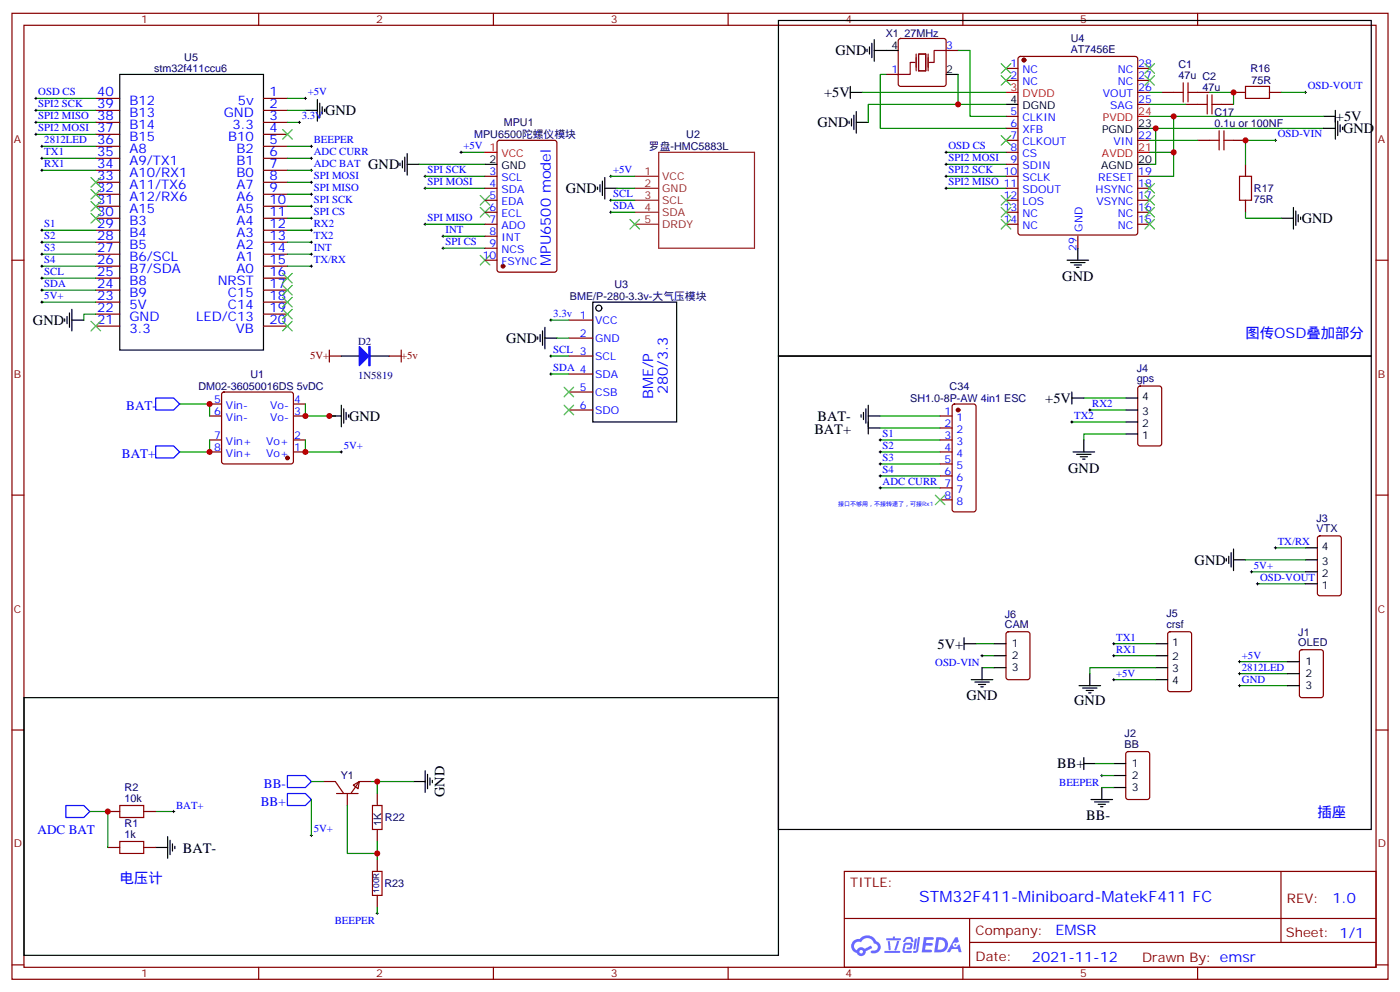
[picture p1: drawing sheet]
<svg xmlns="http://www.w3.org/2000/svg" width="412mm" height="292mm" viewBox="0 0 412 292" stroke-linecap="round" stroke-linejoin="round" font-family="sans-serif">
<g fill="none" stroke="#870000" stroke-width=".35">
<path d="M3.5 3.9h405.4v284.4h-405.4zM7.1 7.4h398.2v277.3h-398.2zM76.2 3.9v3.5M145.3 3.9v3.5M214.5 3.9v3.5M283.6 3.9v3.5M352.8 3.9v3.5M3.5 76.6h3.6M405.3 76.6h3.6M3.5 145.7h3.6M405.3 145.7h3.6M3.5 214.9h3.6"/>
<path d="M405.3 214.9h3.6M248.7 256.5h156.6v28.2h-156.6zM377.3 256.5v20.9M248.7 270.4h156.5M285.6 277.4h119.6M285.6 270.4v14.1M3.5 284h3.6M76.2 284.7v3.6M145.3 284.7v3.6M214.5 284.7v3.6M283.6 284.7v3.6M352.8 284.7v3.6"/>
<path d="M405.3 284h3.6"/>
</g>
<g fill="#5487ff">
<path d="M272.1 275.8h2.6l.3 .2-.1 .6h-2l-.1 1h1.6l.4 .4-.4 .4h-1.7l-.2 1.1 1.8 .1 .3 .3-.2 .4h-2.9z"/>
<path d="M281.4 275.9h.7l.4 1.3-.7 .3a.74 .74 0 0 0-1.1 .3 .74 .74 0 0 0 .5 1.1 .74 .74 0 0 0 .9-.7l.5-.3 .7 2.4h-.9l-.2-1h-1.9l-.5 1h-.9z"/>
<path d="M269.5 276.3h.6l-.4 2.9a.31 .31 0 0 1-.3 .3 .31 .31 0 0 1-.3-.3z"/>
<path d="M270.4 275.8h.6l-.5 4a.89 .89 0 0 1-.7 .7 .89 .89 0 0 1-.9-.3l1-.5z"/>
<path d="M266.8 276l.6-.2 1.2 .1 .5 1.3-.6 .1-.4-.9-1 .1a.95 .95 0 0 1-1 .8l-.1-.2z"/>
<path d="M266.4 277.7l1.8-.2a1.04 1.04 0 0 1 .6 1.1 1.04 1.04 0 0 1-.8 .9h-.7a.29 .29 0 0 1-.3-.4 .29 .29 0 0 1 .3-.2h.7l.2-.8h-1.4l-.4 1.8h1.9a.29 .29 0 0 1 .3 .3 .29 .29 0 0 1-.3 .3h-2l-.4-.3 .2-2.1z"/>
<path d="M260.5 279.9h4.4a.3 .3 0 0 1 .3 .3 .3 .3 0 0 1-.3 .3h-4.3z"/>
<path d="M264.3 277h.6l-.5 1.6a1.02 1.02 0 0 1-.7 1.2l-.2-.3z"/>
<path d="M261.5 277h.6l.3 2.4-.3 .3-.3-.2z"/>
<path d="M261.1 276.2h1.9l.2-.5h.5l-.1 .5h1.5a.29 .29 0 0 1 .3 .3 .29 .29 0 0 1-.3 .3h-3.9z"/>
<path d="M275.8 275.9l-.6 4.4h1.4a2.27 2.27 0 0 0 2.7-2.3 2.27 2.27 0 0 0-2.7-2.1zM276.6 276.6a1.5 1.5 0 0 1 1.8 1.6 1.5 1.5 0 0 1-1.9 1.3h-.3z"/>
<path d="M251.4 277a2.09 2.09 0 0 0 1 3.5 1.37 1.37 0 0 0 1.5 .9 1.37 1.37 0 0 0 1.1-1.4l2-1-.5-.7-1.8 1a1.4 1.4 0 0 0-2.3 .4 1.32 1.32 0 0 1-.6-1.9 1.32 1.32 0 0 1 1.9-.4 2.02 2.02 0 0 1 2-1.3 2.02 2.02 0 0 1 1.8 1.7 1.09 1.09 0 0 1 1.1 1.3 1.09 1.09 0 0 1-1.6 .7 .41 .41 0 0 0-.5 .3 .41 .41 0 0 0 .4 .5 1.89 1.89 0 0 0 2.4-1.2 1.89 1.89 0 0 0-1.2-2.4 2.98 2.98 0 0 0-5-.6l-1 .1zM253.2 280.1a.52 .52 0 0 1 1 0 .52 .52 0 0 1-1 0z"/>
<circle cx="281.4" cy="278.1" r=".28"/>
</g>
<g fill="none" stroke="#000" stroke-width=".35">
<path d="M229.3 6h174.6v98.8h-174.6zM255.4 14.5v.7M256.1 13.8v2.1M256.8 12.7v4.3M257.5 14.9h7.1M257.5 11.7v6.3M35.3 21.9h42.3v81.1h-42.3zM90 32.5h3.5M93.5 29.3v6.4M94.2 30.4v4.2M94.9 31.4v2.1M95.6 32.1v.7"/>
<path d="M250.1 35.7v.7M250.5 27.2h3.5M250.5 25.4v3.6M250.8 35v2.1M251.5 33.9v4.2M252.2 36h3.6M252.2 32.8v6.4M278.7 21.9h3.5M296.3 30.7h3.6M335.1 37.8h3.6M389.8 34.3h3.5M389.8 37.8h3.5"/>
<path d="M393.3 32.5v8.5M394.1 35.7v4.2M394.8 36.7v2.1M395.5 37.4v.7M117.8 48v.7M118.5 47.3v2.1M119.2 46.2v4.3M119.9 48.4h3.6M119.9 45.2v6.3M142.9 48.4h3.5M176 55.1v.7M176.7 54.4v2.1"/>
<path d="M177.4 53.3v4.2M178.2 55.4h3.5M178.2 52.2v6.4M335.1 48.4h3.6M314.3 76.6h6.4M315.4 77.3h4.2M316.4 78h2.2M317.1 78.7h.8M317.5 73.1v3.5M377.5 64.2h3.5M381 61.1v6.3M381.7 62.1v4.3"/>
<path d="M382.4 63.2v2.1M383.1 63.9v.7M19 93.9v.7M19.8 93.2v2.1M20.5 92.1v4.2M21.2 94.2h3.5M21.2 91.1v6.3M158.4 99.2v.7M159.1 98.5v2.1M159.8 97.4v4.2M160.5 99.5h3.5M160.5 96.3v6.4"/>
<path d="M174.6 88.9h24.7v35.3h-24.7zM100.5 119.3v6.3M100.5 104.8h5.3M109 104.8h5.7M229.3 104.8h174.6v139.4h-174.6zM255.8 119.3v8.4M315.7 117.2h3.6M315.7 115.4v3.5M331.6 117.2h3.5M97 122.4h3.5M101.2 120.3v4.3M102 121.4v2.1"/>
<path d="M102.7 122.1v.7M253.6 122.1v.7M254.4 121.4v2.1M255.1 120.3v4.3M255.8 122.4h3.5M255.8 126h3.5M316.1 133h6.3M317.1 133.7h4.3M318.2 134.4h2.1M318.9 135.1h.7M319.3 129.5v3.5M331.6 120.7h3.5"/>
<path d="M331.6 124.2h3.5M331.6 127.7h3.5M361.2 164.4v.7M361.9 163.7v2.1M362.7 162.7v4.2M363.4 164.8h3.5M363.4 161.6v6.4M384.5 161.3h3.6M384.5 164.8h3.6M384.5 168.3h3.6M384.5 171.8h3.6M284 189.5h3.5"/>
<path d="M284 187.7v3.5M289.3 196.5v3.6M292.8 196.5h3.5M292.8 189.5h3.5M292.8 193h3.5M321 198.3v3.5M340.4 196.5h3.6M340.4 189.5h3.6M340.4 193h3.6M379.2 194.8h3.6M379.2 198.3h3.6M7.1 205.4h222.2v75.8h-222.2z"/>
<path d="M286.1 200.1h6.4M287.2 200.8h4.2M288.2 201.5h2.1M288.9 202.2h.7M317.9 201.8h6.3M318.9 202.5h4.2M320 203.2h2.1M320.7 203.9h.7M340.4 200.1h3.6M379.2 201.8h3.6M121.7 230h3.5M125.2 226.9v6.3"/>
<path d="M125.9 227.9v4.3M126.6 229v2.1M127.4 229.7v.7M319.3 223v3.5M319.3 224.8h3.5M321.4 235.3h6.3M322.4 236h4.3M323.5 236.7h2.1M324.2 237.5h.7M324.6 231.8v3.5M328.1 224.8h3.5M328.1 231.8h3.5"/>
<path d="M328.1 228.3h3.5M45.9 249.4h3.5M49.4 246.3v6.3M50.1 247.3v4.3M50.8 248.4v2.1M51.5 249.1v.7"/>
<circle cx="176.4" cy="90.7" r=".88"/>
</g>
<g fill="none" stroke="#870000" stroke-width=".35">
<path d="M264.8 11.5l.5-.2h12.7l.5 .2 .2 .5v12.7l-.2 .5-.5 .2h-12.7l-.5-.2-.2-.5v-12.7zM278.7 14.9h3.5M300.1 16.8l.5-.2h33.8l.7 .4v51.5l-.2 .5-.5 .2h-33.8l-.5-.3-.2-.4v-51.2zM28.2 29h7.1M28.2 32.5h7.1M28.2 36h7.1M28.2 39.5h7.1M77.6 29h7.1M77.6 32.5h7.1M77.6 36h7.1M77.6 39.5h7.1M261.1 21.9h3.5"/>
<path d="M296.3 20.1h3.6M296.3 23.7h3.6M296.3 34.3h3.6M296.3 37.8h3.6M335.1 27.2h3.6M335.1 30.7h3.6M335.1 20.1h3.6M335.1 23.7h3.6M342.2 27.2h3.5M349.2 30.7h3.6M352.8 27.2h3.5M359.8 30.7h3.6"/>
<path d="M363.4 27.2h3.5M373.9 27.2h3.6M28.2 43.1h7.1M28.2 46.6h7.1M28.2 50.1h7.1M28.2 53.7h7.1M28.2 57.2h7.1M77.6 43.1h7.1M77.6 46.6h7.1M77.6 50.1h7.1M77.6 53.7h7.1M77.6 57.2h7.1"/>
<path d="M142.9 51.9h3.5M142.9 55.4h3.5M142.9 58.9h3.5M146.6 41.5l.5-.2h16.2l.7 .4v37.7l-.4 .7h-16.5l-.6-.4-.1-37.7zM296.3 41.3h3.6M296.3 44.8h3.6M296.3 48.4h3.6M296.3 51.9h3.6M296.3 55.4h3.6M296.3 58.9h3.6M335.1 41.3h3.6M335.1 51.9h3.6"/>
<path d="M335.1 55.4h3.6M335.1 58.9h3.6M352.8 41.3h3.5M363.4 41.3h3.5M366.9 48.4v3.5M366.9 58.9v3.6M28.2 60.7h7.1M28.2 64.2h7.1M28.2 67.8h7.1M28.2 71.3h7.1M28.2 74.8h7.1M28.2 78.4h7.1"/>
<path d="M77.6 60.7h7.1M77.6 64.2h7.1M77.6 67.8h7.1M77.6 71.3h7.1M77.6 74.8h7.1M77.6 78.4h7.1M142.9 62.5h3.5M142.9 66h3.5M142.9 69.5h3.5M142.9 73.1h3.5M142.9 76.6h3.5M296.3 62.5h3.6"/>
<path d="M296.3 66h3.6M317.5 69.5v3.6M335.1 62.5h3.6M335.1 66h3.6M28.2 81.9h7.1M28.2 85.4h7.1M28.2 88.9h7.1M28.2 92.5h7.1M28.2 96h7.1M77.6 81.9h7.1M77.6 85.4h7.1M77.6 88.9h7.1"/>
<path d="M77.6 92.5h7.1M77.6 96h7.1M167.6 94.2h7M167.6 99.5h7M61.7 118.9h3.6M65.5 115.6l.5-.2h19.7l.5 .2 .2 .5v19.8l-.2 .5-.5 .2h-19.7l-.5-.3-.2-.4v-19.8zM86.4 118.9h3.6M167.6 104.8h7M167.6 110.1h7M167.6 115.4h7M280.7 119.1l.5-.2h5.6l.5 .2 .2 .5v30.4l-.2 .5-.5 .2h-5.6l-.5-.3-.2-.4v-30.4zM335.4 113.8l.4-.2h5.7l.6 .5 .1 16.5-.5 .6-5.9 .1-.6-.5-.1-16.5z"/>
<path d="M61.7 133h3.6M61.7 129.5h3.6M61.7 122.4h3.6M86.4 133h3.6M86.4 129.5h3.6M86.4 122.4h3.6M167.6 120.7h7M276.9 133h3.6M276.9 129.5h3.6M276.9 122.4h3.6M276.9 126h3.6M276.9 136.6h3.6"/>
<path d="M276.9 140.1h3.6M276.9 143.6h3.6M276.9 147.1h3.6M388.3 157.9l.5-.2h5.6l.7 .5v16.5l-.5 .6-5.8 .1-.7-.5v-16.5zM296.6 186.2l.4-.3h5.7l.6 .5 .1 13-.5 .6-5.9 .1-.6-.5-.1-12.9zM344.2 186.2l.5-.3h5.6l.7 .5v16.5l-.4 .6-5.9 .1-.7-.5v-16.4zM383 191.4l.5-.2h5.6l.7 .5v12.9l-.4 .7-5.9 .1-.7-.5v-13zM31.7 238.9h3.6M42.3 238.9h3.6M95.2 230h3.6l2.4 3.6M99.1 233.6h6.4M102.3 233.6v3.5"/>
<path d="M104.1 231.1l1.7-1.1-.3 2.2zM109.4 230h-3.6l-2.4 3.6M111.1 233.6v3.5M331.8 221.4l.5-.2h5.7l.6 .5 .1 12.9-.5 .7h-5.9l-.6-.4-.1-13zM31.7 249.4h3.6M42.3 249.4h3.6M111.1 244.2v3.5M111.1 253v3.5M111.1 263.6v3.5"/>
</g>
<g fill="none" stroke="#a10000" stroke-width=".35">
<path d="M345.7 27.2h2.8M348.5 24.4v5.6M350 27.2h2.8M350 24.4v5.6M352.8 30.7h2.8M355.6 27.9v5.6M357 30.7h2.8M357 27.9v5.6M359.1 38.5v5.6M360.5 38.5v5.6M366.9 25.4h7v3.6h-7zM356.3 41.3h2.8"/>
<path d="M360.5 41.3h2.9M365.1 51.9h3.6v7h-3.6zM35.3 237.1h7v3.5h-7zM109.7 237.1h2.8v7.1h-2.8zM35.3 247.7h7v3.5h-7zM109.7 256.5h2.8v7.1h-2.8z"/>
</g>
<path d="M269.5 18.4h-1.4v3.5h-3.5M269.9 15.9v4.9M270.6 15.9h2.1v4.9h-2.1zM273.4 15.9v4.9M278.7 14.9h-3.5v3.5h-1.4" fill="none" stroke="#870012" stroke-width=".35"/>
<g fill="#870000" stroke="#870000" stroke-width=".35">
<circle cx="301.6" cy="17.7" r=".53"/>
<circle cx="84.7" cy="134.8" r=".53"/>
<circle cx="148.2" cy="78.4" r=".53"/>
<circle cx="282.2" cy="120.7" r=".53"/>
</g>
<path d="M296.3 27.2h3.6M335.1 34.3h3.6M142.9 44.8h3.5M335.1 44.8h3.6" fill="none" stroke="#f00" stroke-width=".35"/>
<g fill="none" stroke="#008700" stroke-width=".35">
<path d="M282.2 14.9h3.6v19.4h10.5M10.6 32.5h17.6M10.6 36h17.6M10.6 29h17.6M10.6 39.5h17.6M84.7 32.5h5.3M84.7 36h3.5M84.7 29h5.3M254 27.2h42.3M261.1 21.9h-1.8v15.9h37M282.2 21.9v8.8M296.3 30.7h-40.5v5.3"/>
<path d="M338.7 37.8h1.7v10.6h-1.7M338.7 27.2h3.5M338.7 30.7h10.5M338.7 34.3h51.1M340.4 37.8h49.4M345.7 34.3v10.5h-7M356.3 27.2h7.1v3.5M377.5 27.2h7M12.3 46.6h15.9M12.3 43.1h15.9M12.3 50.1h15.9M84.7 57.2h7"/>
<path d="M84.7 53.7h7M84.7 46.6h7M84.7 43.1h7M84.7 50.1h7M123.5 48.4h19.4M125.2 51.9h17.7M125.2 55.4h17.7M135.8 44.8h7.1M179.9 51.9h7.1M179.9 58.9h7.1M181.7 55.4h5.3M278.7 44.8h17.6"/>
<path d="M278.7 48.4h17.6M278.7 51.9h17.6M278.7 55.4h17.6M338.7 41.3h14.1M345.7 44.8v7.1h-7M375.7 41.3h-8.8v7.1M12.3 74.8h15.9M12.3 71.3h15.9M12.3 67.8h15.9M12.3 78.4h15.9M84.7 74.8h7M84.7 64.2h7"/>
<path d="M84.7 60.7h7M84.7 71.3h7M84.7 67.8h7M84.7 78.4h7M125.2 66h17.7M130.5 73.1h12.4M130.5 69.5h12.4M179.9 62.5h7.1M366.9 62.5v1.7h10.6M12.3 88.9h15.9M12.3 85.4h15.9M12.3 81.9h15.9"/>
<path d="M28.2 92.5h-3.5v1.7M162.3 94.2h5.3M164 99.5h3.6M52.9 118.9h8.8v3.5M90 118.9v3.5h8.8M162.3 104.8h5.3M162.3 110.1h5.3M319.3 117.2h12.3M61.7 129.5v3.5h-8.8M90 129.5v3.5h10.5M259.3 122.4h17.6M259.3 126h17.6"/>
<path d="M259.3 133h17.6M259.3 129.5h17.6M259.3 136.6h17.6M315.7 124.2h15.9M321 120.7h10.6M331.6 127.7h-12.3v1.8M259.3 140.1h17.6M259.3 143.6h17.6M366.9 164.8h17.6M368.7 168.3h15.8M370.4 171.8h14.1M375.7 161.3h8.8"/>
<path d="M287.5 189.5h5.3M289.3 196.5h3.5M289.3 193h3.5M328.1 193h12.3M328.1 189.5h12.3M340.4 196.5h-19.4v1.8M365.1 198.3h14.1M365.1 194.8h14.1M328.1 200.1h12.3M365.1 201.8h14.1M26.5 238.9h5.2v10.5M45.9 238.9h5.3"/>
<path d="M91.7 230h3.5M91.7 235.3v10.6M102.3 237.1v14.1h8.8M109.4 230h12.3M111.1 230v3.6M322.8 224.8h5.3M324.6 228.3h3.5M324.6 231.8h3.5M111.1 247.7v5.3M111.1 267.1v1.8"/>
</g>
<g fill="none" stroke="#000" stroke-width=".29">
<path d="M10.2 36h.7M10.2 29h.7M10.2 39.5h.7M10.2 32.5h.7M10.6 28.6v.7M10.6 32.1v.7M10.6 35.7v.7M10.6 39.2v.7M87.8 36h.7M88.2 35.7v.7M89.6 29h.7M90 28.6v.7"/>
<path d="M384.2 27.2h.7M384.5 26.8v.8M12 46.6h.7M12 50.1h.7M12 43.1h.7M12.3 42.7v.7M12.3 46.2v.8M12.3 49.8v.7M91.4 57.2h.7M91.4 53.7h.7M91.4 46.6h.7M91.4 50.1h.7"/>
<path d="M91.4 43.1h.7M91.7 42.7v.7M91.7 46.2v.8M91.7 49.8v.7M91.7 53.3v.7M91.7 56.8v.7M124.9 51.9h.7M124.9 55.4h.7M125.2 51.5v.7M125.2 55.1v.7M135.5 44.8h.7M135.8 44.5v.7"/>
<path d="M179.6 51.9h.7M179.6 58.9h.7M179.9 51.5v.7M179.9 58.6v.7M278.3 48.4h.7M278.3 51.9h.7M278.3 55.4h.7M278.3 44.8h.7M278.7 44.5v.7M278.7 48v.7M278.7 51.5v.7M278.7 55.1v.7"/>
<path d="M375.4 41.3h.7M375.7 41v.7M12 74.8h.7M12 71.3h.7M12 67.8h.7M12 78.4h.7M12.3 67.4v.7M12.3 70.9v.7M12.3 74.5v.7M12.3 78v.7M91.4 74.8h.7M91.4 64.2h.7"/>
<path d="M91.4 60.7h.7M91.4 71.3h.7M91.4 67.8h.7M91.4 78.4h.7M91.7 60.4v.7M91.7 63.9v.7M91.7 67.4v.7M91.7 70.9v.7M91.7 74.5v.7M91.7 78v.7M124.9 66h.7M125.2 65.7v.7"/>
<path d="M130.2 69.5h.7M130.2 73.1h.7M130.5 69.2v.7M130.5 72.7v.7M179.6 62.5h.7M179.9 62.1v.7M12 85.4h.7M12 81.9h.7M12 88.9h.7M12.3 81.5v.7M12.3 85.1v.7M12.3 88.6v.7"/>
<path d="M161.9 94.2h.7M162.3 93.9v.7M161.9 104.8h.7M161.9 110.1h.7M162.3 104.5v.7M162.3 109.7v.8M100.2 133h.7M100.5 132.7v.7M258.9 133h.7M258.9 136.6h.7M258.9 129.5h.7M259.3 129.2v.7"/>
<path d="M259.3 132.7v.7M259.3 136.2v.7M259.3 139.7v.7M315.4 124.2h.7M315.7 123.9v.7M320.7 120.7h.7M321 120.3v.7M258.9 140.1h.7M258.9 143.6h.7M259.3 143.3v.7M368.3 168.3h.7M368.7 168v.7"/>
<path d="M370.1 171.8h.7M370.4 171.5v.7M375.4 161.3h.7M375.7 160.9v.7M288.9 193h.7M289.3 192.7v.7M327.7 193h.7M327.7 189.5h.7M328.1 189.1v.7M328.1 192.7v.7M328.1 199.7v.7M364.8 198.3h.7"/>
<path d="M364.8 194.8h.7M365.1 194.4v.7M365.1 197.9v.7M327.7 200.1h.7M364.8 201.8h.7M365.1 201.5v.7M50.8 238.9h.7M51.2 238.5v.7M324.2 228.3h.7M324.6 227.9v.7M91.4 245.9h.7M91.7 245.6v.7"/>
<path d="M110.8 268.9h.7M111.1 268.5v.7"/>
</g>
<g fill="none" stroke="#3c3" stroke-width=".35">
<path d="M294.9 18.7l2.8 2.9M297.7 18.7l-2.8 2.9M337.3 18.7l2.8 2.9M340.1 18.7l-2.8 2.9M83.3 38.1l2.8 2.9M86.1 38.1l-2.8 2.9M294.9 39.9l2.8 2.8M294.9 22.3l2.8 2.8M297.7 39.9l-2.8 2.8M297.7 22.3l-2.8 2.8M337.3 22.3l2.8 2.8M340.1 22.3l-2.8 2.8"/>
<path d="M26.8 59.3l2.8 2.8M26.8 55.8l2.8 2.8M26.8 52.2l2.8 2.9M29.6 59.3l-2.8 2.8M29.6 55.8l-2.8 2.8M29.6 52.2l-2.8 2.9M141.5 57.5l2.8 2.9M144.3 57.5l-2.8 2.9M294.9 57.5l2.8 2.9M297.7 57.5l-2.8 2.9M337.3 57.5l2.8 2.9M337.3 54l2.8 2.8"/>
<path d="M340.1 57.5l-2.8 2.9M340.1 54l-2.8 2.8M26.8 62.8l2.8 2.9M29.6 62.8l-2.8 2.9M141.5 61.1l2.8 2.8M141.5 75.2l2.8 2.8M144.3 61.1l-2.8 2.8M144.3 75.2l-2.8 2.8M185.6 64.6l2.8 2.8M188.4 64.6l-2.8 2.8M294.9 61.1l2.8 2.8M294.9 64.6l2.8 2.8"/>
<path d="M297.7 61.1l-2.8 2.8M297.7 64.6l-2.8 2.8M337.3 64.6l2.8 2.8M337.3 61.1l2.8 2.8M340.1 64.6l-2.8 2.8M340.1 61.1l-2.8 2.8M26.8 94.6l2.8 2.8M29.6 94.6l-2.8 2.8M83.3 80.5l2.8 2.8M83.3 84l2.8 2.8M83.3 91.1l2.8 2.8M83.3 87.5l2.8 2.8"/>
<path d="M83.3 94.6l2.8 2.8M86.1 80.5l-2.8 2.8M86.1 84l-2.8 2.8M86.1 91.1l-2.8 2.8M86.1 87.5l-2.8 2.8M86.1 94.6l-2.8 2.8M166.2 114l2.8 2.8M166.2 119.3l2.8 2.8M169 114l-2.8 2.8M169 119.3l-2.8 2.8M275.5 145.7l2.8 2.9M278.3 145.7l-2.8 2.9"/>
</g>
<path d="M97 104.8h3.5M97 103v3.6M114.7 104.8h3.5M118.2 103v3.6" fill="none" stroke="#800000" stroke-width=".35"/>
<g fill="#00f" stroke="#00f" stroke-width=".35">
<path d="M105.8 102l2.9 2.8-2.9 2.8z"/>
<path d="M108.7 102h.3v5.6h-.3z"/>
</g>
<path d="M187 51.9h7M187 55.4h7M187 58.9h7M194 44.8h28.2v28.3h-28.2zM187 62.5h7M187 66h7" fill="none" stroke="#8c2424" stroke-width=".35"/>
<path d="M45.9 117.2h5.3l1.7 1.7-1.7 1.8h-5.3zM45.9 131.3h5.3l1.7 1.7-1.7 1.8h-5.3zM19.4 237.1h5.3l1.8 1.8-1.8 1.7h-5.3zM84.7 233.6h5.3l1.7 1.7-1.7 1.8h-5.3zM84.7 228.3h5.3l1.7 1.7-1.7 1.8h-5.3z" fill="none" stroke="#00f" stroke-width=".35"/>
<g fill="#c00">
<circle cx="366.9" cy="41.3" r=".88"/>
<circle cx="363.4" cy="27.2" r=".88"/>
<circle cx="345.7" cy="44.8" r=".88"/>
<circle cx="282.2" cy="30.7" r=".88"/>
<circle cx="345.7" cy="34.3" r=".88"/>
<circle cx="340.4" cy="37.8" r=".88"/>
<circle cx="61.7" cy="133" r=".88"/>
<circle cx="61.7" cy="118.9" r=".88"/>
<circle cx="97" cy="122.4" r=".88"/>
<circle cx="90" cy="122.4" r=".88"/>
<circle cx="90" cy="133" r=".88"/>
<circle cx="111.1" cy="251.2" r=".88"/>
<circle cx="111.1" cy="230" r=".88"/>
<circle cx="31.8" cy="238.9" r=".88"/>
</g>
<text font-size="4.6" fill="#00f" x="270.8" y="265.5">STM32F411-Miniboard-MatekF411 FC</text>
<g font-size="4.2">
<text x="246.1" y="16.3">GND</text>
<text x="242.7" y="28.6">+5V</text>
<text x="95.8" y="33.9">GND</text>
<text x="393.5" y="35.7">+5V</text>
<text x="240.8" y="37.5">GND</text>
<text x="395.6" y="39.2">GND</text>
<text x="108.5" y="49.8">GND</text>
<text x="166.7" y="56.8">GND</text>
<text x="383.5" y="65.7">GND</text>
<text x="312.9" y="82.7">GND</text>
<text x="9.7" y="95.6">GND</text>
<text x="149.1" y="100.9">GND</text>
<text x="307.9" y="118.6">+5V</text>
<text x="102.8" y="123.9">GND</text>
<text x="240.8" y="124">BAT-</text>
<text x="239.9" y="127.7">BAT+</text>
<text x="314.7" y="139.1">GND</text>
<text x="351.9" y="166.2">GND</text>
<text x="276.2" y="190.9">5V+</text>
<text x="284.7" y="206.1">GND</text>
<text x="316.4" y="207.5">GND</text>
<text x="311.4" y="226.2">BB+</text>
<text x="130.9" y="234.7" transform="rotate(-90 130.9 234.7)">GND</text>
<text x="320" y="241.4">BB-</text>
<text x="53.8" y="251">BAT-</text>
</g>
<g font-size="4.2" fill="#00f">
<text x="162.3" y="78.4" transform="rotate(-90 162.3 78.4)">MPU6500 model</text>
<text x="366.9" y="99.5">图传OSD叠加部分</text>
<text x="192.4" y="117.5" transform="rotate(-90 192.4 117.5)">BME/P</text>
<text x="196.7" y="116" transform="rotate(-90 196.7 116)">280/3.3</text>
<text x="388.1" y="240.6">插座</text>
<text x="35.3" y="260">电压计</text>
<text x="392.5" y="265.8">1.0</text>
<text x="310.9" y="275.3">EMSR</text>
<text x="304" y="283.1">2021-11-12</text>
</g>
<g font-size="3.9" fill="#00f">
<text x="28.6" y="28.3">40</text>
<text x="79.4" y="28.3">1</text>
<text x="28.6" y="35.3">38</text>
<text x="28.6" y="31.8">39</text>
<text x="38.1" y="34.4">B13</text>
<text x="38.1" y="30.9">B12</text>
<text x="65.9" y="34.4">GND</text>
<text x="70" y="30.9">5v</text>
<text x="79.4" y="31.8">2</text>
<text x="79.4" y="35.3">3</text>
<text x="28.6" y="38.8">37</text>
<text x="38.1" y="41.5">B15</text>
<text x="38.1" y="38">B14</text>
<text x="67.2" y="41.5">B10</text>
<text x="68.5" y="38">3.3</text>
<text x="79.4" y="38.8">4</text>
<text x="28.6" y="45.9">35</text>
<text x="28.6" y="42.4">36</text>
<text x="38.1" y="45">A8</text>
<text x="69.7" y="45">B2</text>
<text x="79.4" y="42.4">5</text>
<text x="79.4" y="45.9">6</text>
<text x="28.6" y="53">33</text>
<text x="28.6" y="49.4">34</text>
<text x="38.1" y="52.1">A10/RX1</text>
<text x="38.1" y="48.5">A9/TX1</text>
<text x="69.7" y="48.5">B1</text>
<text x="69.7" y="52.1">B0</text>
<text x="79.4" y="49.4">7</text>
<text x="79.4" y="53">8</text>
<text x="28.6" y="56.5">32</text>
<text x="38.1" y="59.1">A12/RX6</text>
<text x="38.1" y="55.6">A11/TX6</text>
<text x="69.7" y="55.6">A7</text>
<text x="69.7" y="59.1">A6</text>
<text x="79.4" y="56.5">9</text>
<text x="28.6" y="63.5">30</text>
<text x="28.6" y="60">31</text>
<text x="38.1" y="62.7">A15</text>
<text x="69.7" y="62.7">A5</text>
<text x="79.4" y="60">10</text>
<text x="79.4" y="63.5">11</text>
<text x="28.6" y="70.6">28</text>
<text x="28.6" y="67.1">29</text>
<text x="38.1" y="69.7">B4</text>
<text x="38.1" y="66.2">B3</text>
<text x="69.7" y="66.2">A4</text>
<text x="69.7" y="69.7">A3</text>
<text x="79.4" y="67.1">12</text>
<text x="79.4" y="70.6">13</text>
<text x="28.6" y="77.6">26</text>
<text x="28.6" y="74.1">27</text>
<text x="38.1" y="76.8">B6/SCL</text>
<text x="38.1" y="73.2">B5</text>
<text x="69.7" y="73.2">A2</text>
<text x="69.7" y="76.8">A1</text>
<text x="79.4" y="74.1">14</text>
<text x="79.4" y="77.6">15</text>
<text x="28.6" y="81.2">25</text>
<text x="38.1" y="83.8">B8</text>
<text x="38.1" y="80.3">B7/SDA</text>
<text x="64.1" y="83.8">NRST</text>
<text x="69.7" y="80.3">A0</text>
<text x="79.4" y="81.2">16</text>
<text x="28.6" y="88.2">23</text>
<text x="28.6" y="84.7">24</text>
<text x="38.1" y="87.3">B9</text>
<text x="67.2" y="87.3">C15</text>
<text x="79.4" y="84.7">17</text>
<text x="79.4" y="88.2">18</text>
<text x="28.6" y="95.3">21</text>
<text x="28.6" y="91.8">22</text>
<text x="38.1" y="94.4">GND</text>
<text x="38.1" y="90.9">5V</text>
<text x="57.8" y="94.4">LED/C13</text>
<text x="67.2" y="90.9">C14</text>
<text x="79.4" y="91.8">19</text>
<text x="79.4" y="95.3">20</text>
<text x="38.1" y="97.9">3.3</text>
<text x="69.5" y="97.9">VB</text>
<text x="37.2" y="120.7">BAT-</text>
<text x="35.9" y="134.8">BAT+</text>
<text x="77.7" y="231.8">BB-</text>
<text x="76.8" y="237.1">BB+</text>
<text x="11.1" y="245.5">ADC BAT</text>
</g>
<g font-size="3.9" fill="#800">
<text x="250.5" y="261.1">TITLE:</text>
<text x="379.1" y="265.8">REV:</text>
<text x="287.4" y="275.3">Company:</text>
<text x="378.7" y="275.9">Sheet: 1/1</text>
<text x="287.4" y="283">Date:</text>
<text x="336.4" y="283.1">Drawn By: emsr</text>
</g>
<g font-size="3.2" fill="#800">
<text x="41.6" y="6.9">1</text>
<text x="110.8" y="6.9">2</text>
<text x="179.9" y="6.9">3</text>
<text x="249.1" y="6.9">4</text>
<text x="318.2" y="6.9">5</text>
<text x="4.1" y="42">A</text>
<text x="405.9" y="42">A</text>
<text x="4.1" y="111.2">B</text>
<text x="405.9" y="111.2">B</text>
<text x="4.1" y="180.3">C</text>
<text x="405.9" y="180.3">C</text>
<text x="4.1" y="249.4">D</text>
<text x="405.9" y="249.4">D</text>
<text x="41.6" y="287.7">1</text>
<text x="110.8" y="287.7">2</text>
<text x="179.9" y="287.7">3</text>
<text x="249.1" y="287.7">4</text>
<text x="318.2" y="287.7">5</text>
</g>
<g font-size="3.2" fill="#000080">
<text x="260.9" y="10.8">X1</text>
<text x="266.4" y="10.8">27MHz</text>
<text x="54.3" y="17.8">U5</text>
<text x="315.4" y="15.6">AT7456E</text>
<text x="315.4" y="12.4">U4</text>
<text x="45.4" y="21.3">stm32f411ccu6</text>
<text x="347.1" y="23.3">47u C2</text>
<text x="347.1" y="20.1">C1</text>
<text x="368.3" y="21.2">R16</text>
<text x="354.2" y="26.8">47u</text>
<text x="368.7" y="24.8">75R</text>
<text x="357.7" y="34.3">C17</text>
<text x="139.7" y="40.7">MPU6500陀螺仪模块</text>
<text x="148.4" y="37">MPU1</text>
<text x="202.2" y="40.6">U2</text>
<text x="357.7" y="37.4">0.1u or 100NF</text>
<text x="191.2" y="44.2">罗盘-HMC5883L</text>
<text x="369.4" y="59.7">75R</text>
<text x="369.4" y="56.6">R17</text>
<text x="167.9" y="88.4">BME/P-280-3.3v-大气压模块</text>
<text x="181" y="84.7">U3</text>
<text x="105.5" y="101.6">D2</text>
<text x="73.7" y="111.3">U1</text>
<text x="105.5" y="111.5">1N5819</text>
<text x="334.9" y="112.6">gps</text>
<text x="334.9" y="109.4">J4</text>
<text x="58.5" y="114.8">DM02-36050016DS 5vDC</text>
<text x="268.1" y="118.3">SH1.0-8P-AW 4in1 ESC</text>
<text x="279.7" y="114.8">C34</text>
<text x="387.8" y="153.5">J3</text>
<text x="387.8" y="156.7">VTX</text>
<text x="296" y="184.9">CAM</text>
<text x="296" y="181.8">J6</text>
<text x="343.6" y="184.9">crsf</text>
<text x="343.6" y="181.7">J5</text>
<text x="382.4" y="190.2">OLED</text>
<text x="382.4" y="187.1">J1</text>
<text x="331.3" y="220.2">BB</text>
<text x="331.3" y="217.1">J2</text>
<text x="36.7" y="232.8">R2</text>
<text x="100.4" y="229.4">Y1</text>
<text x="36.7" y="236">10k</text>
<text x="36.7" y="243.4">R1</text>
<text x="112.4" y="243" transform="rotate(-90 112.4 243)">1K</text>
<text x="113.4" y="241.8">R22</text>
<text x="36.7" y="246.6">1k</text>
<text x="113.2" y="261.2">R23</text>
</g>
<g font-size="3.2">
<text x="262.6" y="14.5">4</text>
<text x="278.7" y="21.6">2</text>
<text x="297.7" y="30.4">4</text>
<text x="301.2" y="32.1">DGND</text>
<text x="324.6" y="39.2">PGND</text>
<text x="335.3" y="37.4">23</text>
<text x="144.2" y="48">2</text>
<text x="147.7" y="49.8">GND</text>
<text x="324.4" y="49.8">AGND</text>
<text x="335.3" y="48">20</text>
<text x="336.4" y="117.9">4</text>
<text x="336.4" y="122.1">3</text>
<text x="336.4" y="125.6">2</text>
<text x="336.4" y="129.2">1</text>
<text x="389.4" y="162">4</text>
<text x="389.4" y="166.2">3</text>
<text x="389.4" y="169.7">2</text>
<text x="389.4" y="173.2">1</text>
<text x="298.1" y="190.5">1</text>
<text x="345.3" y="190.2">1</text>
<text x="298.1" y="197.6">3</text>
<text x="298.1" y="194.1">2</text>
<text x="345.3" y="194.4">2</text>
<text x="345.3" y="197.9">3</text>
<text x="384.5" y="195.8">1</text>
<text x="345.3" y="201.5">4</text>
<text x="384.5" y="202.9">3</text>
<text x="384.5" y="199.4">2</text>
<text x="333.4" y="225.8">1</text>
<text x="333.4" y="232.9">3</text>
<text x="333.4" y="229.3">2</text>
</g>
<g font-size="3.2" fill="#00f">
<text x="278.7" y="14.5">3</text>
<text x="262.6" y="21.6">1</text>
<text x="297.7" y="19.8">1</text>
<text x="297.7" y="23.3">2</text>
<text x="301.2" y="21.6">NC</text>
<text x="329.2" y="21.6">NC</text>
<text x="335.3" y="23.3">27</text>
<text x="335.3" y="19.8">28</text>
<text x="11.3" y="28.1">OSD CS</text>
<text x="90.7" y="28.1">+5V</text>
<text x="301.2" y="25.1">NC</text>
<text x="324.9" y="28.6">VOUT</text>
<text x="329.2" y="25.1">NC</text>
<text x="335.3" y="26.8">26</text>
<text x="385.2" y="26.3">OSD-VOUT</text>
<text x="11.3" y="35.1">SPI2 MISO</text>
<text x="11.3" y="31.6">SPI2 SCK</text>
<text x="88.9" y="35.1">3.3V</text>
<text x="297.7" y="33.9">5</text>
<text x="301.2" y="35.7">CLKIN</text>
<text x="327" y="32.1">SAG</text>
<text x="335.3" y="30.4">25</text>
<text x="11.3" y="38.7">SPI2 MOSI</text>
<text x="297.7" y="37.4">6</text>
<text x="297.7" y="41">7</text>
<text x="301.2" y="39.2">XFB</text>
<text x="335.3" y="41">22</text>
<text x="376.4" y="40.4">OSD-VIN</text>
<text x="13.1" y="45.7">TX1</text>
<text x="13.1" y="42.2">2812LED</text>
<text x="92.4" y="45.7">ADC CURR</text>
<text x="92.4" y="42.2">BEEPER</text>
<text x="136.5" y="44">+5V 1</text>
<text x="279.4" y="47.5">SPI2 MOSI</text>
<text x="279.4" y="44">OSD CS</text>
<text x="297.7" y="44.5">8</text>
<text x="301.2" y="42.7">CLKOUT</text>
<text x="301.2" y="46.2">CS</text>
<text x="328" y="42.7">VIN</text>
<text x="13.1" y="49.2">RX1</text>
<text x="92.4" y="52.8">SPI MOSI</text>
<text x="92.4" y="49.2">ADC BAT</text>
<text x="125.9" y="51">SPI SCK</text>
<text x="144.2" y="51.5">3</text>
<text x="147.7" y="53.3">SCL</text>
<text x="180.6" y="51">+5V</text>
<text x="279.4" y="51">SPI2 SCK</text>
<text x="295.7" y="51.5">10</text>
<text x="297.7" y="48">9</text>
<text x="301.2" y="49.8">SDIN</text>
<text x="301.2" y="53.3">SCLK</text>
<text x="323.5" y="53.3">RESET</text>
<text x="335.3" y="51.5">19</text>
<text x="92.4" y="59.8">SPI SCK</text>
<text x="92.4" y="56.3">SPI MISO</text>
<text x="125.9" y="54.5">SPI MOSI</text>
<text x="144.2" y="55.1">4</text>
<text x="144.2" y="58.6">5</text>
<text x="147.7" y="56.8">SDA</text>
<text x="180.6" y="58.1">SCL</text>
<text x="279.4" y="54.5">SPI2 MISO 11</text>
<text x="295.7" y="58.6">12</text>
<text x="301.2" y="56.8">SDOUT</text>
<text x="322.7" y="56.8">HSYNC</text>
<text x="335.3" y="58.6">17</text>
<text x="335.3" y="55.1">18</text>
<text x="92.4" y="63.3">SPI CS</text>
<text x="125.9" y="65.1">SPI MISO</text>
<text x="144.2" y="62.1">6</text>
<text x="144.2" y="65.7">7</text>
<text x="147.7" y="60.4">EDA</text>
<text x="147.7" y="63.9">ECL</text>
<text x="180.6" y="61.6">SDA</text>
<text x="295.7" y="62.1">13</text>
<text x="295.7" y="65.7">14</text>
<text x="301.2" y="60.4">LOS</text>
<text x="301.2" y="63.9">NC</text>
<text x="323" y="60.4">VSYNC</text>
<text x="329.2" y="63.9">NC</text>
<text x="335.3" y="65.7">15</text>
<text x="335.3" y="62.1">16</text>
<text x="13.1" y="70.4">S2</text>
<text x="13.1" y="66.9">S1</text>
<text x="92.4" y="70.4">TX2</text>
<text x="92.4" y="66.9">RX2</text>
<text x="131.2" y="68.7">INT</text>
<text x="144.2" y="69.2">8</text>
<text x="147.7" y="67.4">ADO</text>
<text x="147.7" y="70.9">INT</text>
<text x="301.2" y="67.4">NC</text>
<text x="318.9" y="68.2" transform="rotate(-90 318.9 68.2)">GND</text>
<text x="329.2" y="67.4">NC</text>
<text x="13.1" y="77.5">S4</text>
<text x="13.1" y="73.9">S3</text>
<text x="92.4" y="73.9">INT</text>
<text x="92.4" y="77.5">TX/RX</text>
<text x="131.2" y="72.2">SPI CS</text>
<text x="142.2" y="76.2">10</text>
<text x="144.2" y="72.7">9</text>
<text x="147.7" y="74.5">NCS</text>
<text x="147.7" y="78">FSYNC</text>
<text x="317.1" y="73.7" transform="rotate(-90 317.1 73.7)">29</text>
<text x="13.1" y="81">SCL</text>
<text x="13.1" y="84.5">SDA</text>
<text x="13.1" y="88.1">5V+</text>
<text x="163" y="93.3">3.3v</text>
<text x="170.8" y="93.9">1</text>
<text x="175.3" y="95.3">VCC</text>
<text x="170.8" y="99.2">2</text>
<text x="175.3" y="100.6">GND</text>
<text x="163" y="103.9">SCL 3</text>
<text x="175.3" y="105.9">SCL</text>
<text x="163" y="109.2">SDA 4</text>
<text x="175.3" y="111.2">SDA</text>
<text x="63.1" y="118.6">5</text>
<text x="86.6" y="118.6">4</text>
<text x="170.8" y="115">5</text>
<text x="175.3" y="116.5">CSB</text>
<text x="321.7" y="119.8">RX2</text>
<text x="63.1" y="122.1">6</text>
<text x="66.6" y="120.3">Vin-</text>
<text x="66.6" y="123.9">Vin-</text>
<text x="79.6" y="123.9">Vo-</text>
<text x="79.6" y="120.3">Vo-</text>
<text x="86.6" y="122.1">3</text>
<text x="170.8" y="120.3">6</text>
<text x="175.3" y="121.7">SDO</text>
<text x="278.3" y="122.1">1</text>
<text x="278.3" y="125.6">2</text>
<text x="281.8" y="123.9">1</text>
<text x="316.4" y="123.3">TX2</text>
<text x="63.1" y="129.2">7</text>
<text x="66.6" y="130.9">Vin+</text>
<text x="78.4" y="130.9">Vo+</text>
<text x="86.6" y="129.2">2</text>
<text x="260" y="128.6">S1</text>
<text x="278.3" y="129.2">3</text>
<text x="281.8" y="127.4">2</text>
<text x="281.8" y="130.9">3</text>
<text x="63.1" y="132.7">8</text>
<text x="66.6" y="134.4">Vin+</text>
<text x="78.4" y="134.4">Vo+</text>
<text x="86.6" y="132.7">1</text>
<text x="101.2" y="132.2">5V+</text>
<text x="260" y="135.7">S3</text>
<text x="260" y="132.2">S2</text>
<text x="278.3" y="132.7">4</text>
<text x="278.3" y="136.2">5</text>
<text x="281.8" y="134.4">4</text>
<text x="281.8" y="138">5</text>
<text x="260" y="139.2">S4</text>
<text x="260" y="142.7">ADC CURR 7</text>
<text x="278.3" y="139.7">6</text>
<text x="281.8" y="141.5">6</text>
<text x="278.3" y="146.8">8</text>
<text x="281.8" y="145">7</text>
<text x="281.8" y="148.6">8</text>
<text x="376.4" y="160.6">TX/RX</text>
<text x="369.4" y="167.4">5V+</text>
<text x="371.2" y="171.1">OSD-VOUT</text>
<text x="328.8" y="188.6">TX1</text>
<text x="275.5" y="196.1">OSD-VIN</text>
<text x="328.8" y="192.1">RX1</text>
<text x="365.8" y="197.4">2812LED</text>
<text x="365.8" y="193.9">+5V</text>
<text x="328.8" y="199.2">+5V</text>
<text x="365.8" y="200.9">GND</text>
<text x="312" y="231.4">BEEPER</text>
<text x="51.9" y="238">BAT+</text>
<text x="92.4" y="245">5V+</text>
<text x="98.6" y="271.8">BEEPER</text>
</g>
<g font-size="3.2" fill="#f00">
<text x="297.7" y="26.8">3</text>
<text x="301.2" y="28.6">DVDD</text>
<text x="324.9" y="35.7">PVDD</text>
<text x="335.3" y="33.9">24</text>
<text x="147.7" y="46.2">VCC</text>
<text x="324.6" y="46.2">AVDD</text>
<text x="335.3" y="44.5">21</text>
</g>
<g font-size="3.2" fill="#8d2323">
<text x="189.9" y="51.5">1</text>
<text x="195.1" y="53">VCC</text>
<text x="189.9" y="55.1">2</text>
<text x="189.9" y="58.6">3</text>
<text x="195.1" y="56.5">GND</text>
<text x="189.9" y="62.1">4</text>
<text x="189.9" y="65.7">5</text>
<text x="195.1" y="60">SCL</text>
<text x="195.1" y="63.5">SDA</text>
<text x="195.1" y="67.1">DRDY</text>
</g>
<g font-size="3.2" fill="#800000">
<text x="91.4" y="105.8">5V+</text>
<text x="118.2" y="105.8">+5v</text>
</g>
<text font-size="2.5" fill="#000080" x="111.7" y="262.8" transform="rotate(-90 111.7 262.8)">100R</text>
<text font-size="1.8" fill="#00f" x="246.9" y="148.9">接口不够用，不接转速了，可接Rx1</text>
</svg>
